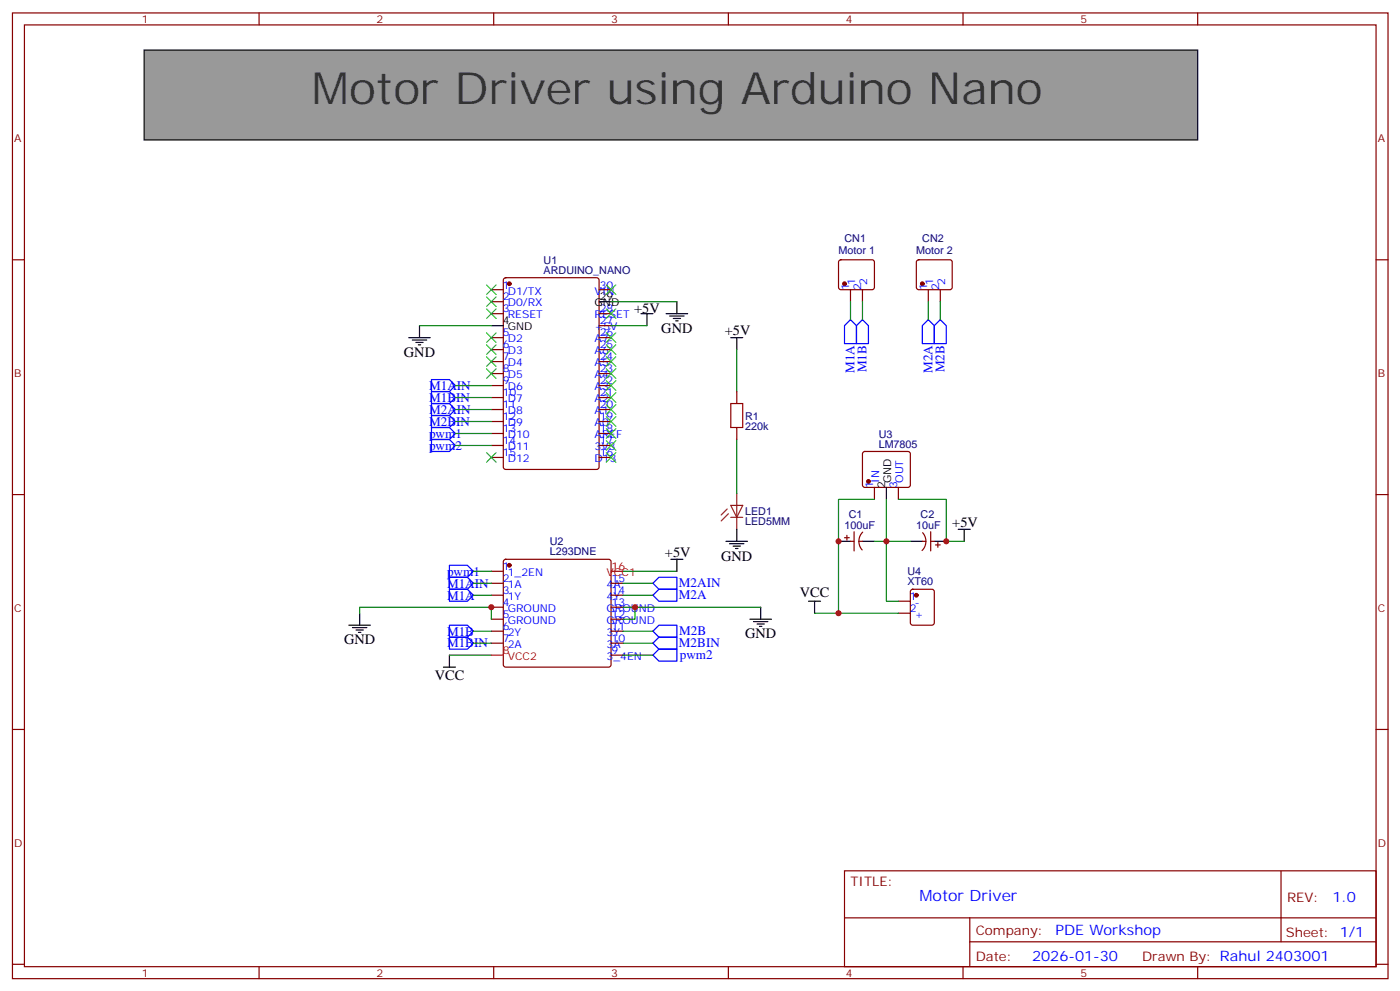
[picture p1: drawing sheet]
<svg xmlns="http://www.w3.org/2000/svg" width="413mm" height="292mm" viewBox="0 0 413 292" stroke-linecap="round" stroke-linejoin="round" font-family="sans-serif">
<g fill="none" stroke="#870000" stroke-width=".35">
<path d="M3.7 3.8h405.3v284.3h-405.3zM7.2 7.3h398.3v277.3h-398.3zM76.3 3.8v3.5M145.5 3.8v3.5M214.6 3.8v3.5M283.8 3.8v3.5M352.9 3.8v3.5M3.7 76.5h3.5M247.3 76.7l.5-.2h9.2l.5 .2 .2 .5v7.4l-.3 .5-.4 .2h-9.2l-.5-.2-.2-.5v-7.4zM270.3 76.7l.4-.2h9.2l.5 .2 .2 .5v7.4l-.2 .5-.5 .2h-9.2l-.5-.2-.2-.5v-7.4zM405.5 76.5h3.5M144.8 85.3h3.5"/>
<path d="M144.8 88.8h3.5M144.8 92.4h3.5M144.8 99.4h3.5M148.5 82l.5-.2h26.8l.7 .4v55.3l-.4 .7h-27.1l-.6-.4-.1-55.3zM176.5 85.3h3.6M176.5 92.4h3.6M176.5 99.4h3.6M176.5 95.9h3.6M250.6 85.3v3.5M254.1 85.3v3.5M273.5 85.3v3.5M277.1 85.3v3.5"/>
<path d="M144.8 102.9h3.5M144.8 106.5h3.5M144.8 110h3.5M144.8 113.5h3.5M144.8 117.1h3.5M176.5 102.9h3.6M176.5 106.5h3.6M176.5 110h3.6M176.5 113.5h3.6M176.5 117.1h3.6M217.1 115.3v3.5M144.8 120.6h3.5"/>
<path d="M144.8 124.1h3.5M144.8 127.6h3.5M144.8 131.2h3.5M144.8 134.7h3.5M176.5 120.6h3.6M176.5 124.1h3.6M176.5 127.6h3.6M176.5 131.2h3.6M176.5 134.7h3.6M217.1 125.9v3.5M254.4 133.1l.4-.2h12.7l.5 .2 .3 .5-.1 9.5-.7 .4-12.9-.1-.5-.6v-9.2zM3.7 145.6h3.5"/>
<path d="M248.8 158.3h1.5M249.6 157.6v1.4M250.6 159.4h1.1M251.7 156.6v5.6M253.1 159.4h1M254.2 156.7a3.8 3.8 0 0 0-.1 5.2M257.7 143.5v3.5M264.7 143.5v3.5M271.8 159.4h1M271.9 156.8a3.8 3.8 0 0 1-.2 5.3M274.2 159.4h1.1M274.2 156.6v5.6"/>
<path d="M276.4 159.7v1.4M405.5 145.6h3.5M144.8 168.2h3.5M144.8 171.7h3.5M144.8 175.3h3.5M144.8 178.8h3.5M148.5 164.9l.5-.2h30.4l.5 .2 .2 .5v30.3l-.3 .5-.4 .2h-30.4l-.5-.2-.2-.5v-30.3zM180.1 171.7h3.5M180.1 175.3h3.5M180.1 178.8h3.5M264.7 177h3.6M268.5 173.7l.5-.2h5.6l.7 .4v9.5l-.5 .6-5.8 .1-.7-.5v-9.4z"/>
<path d="M275.7 160.4h1.4M144.8 182.3h3.5M144.8 185.8h3.5M144.8 189.4h3.5M180.1 182.3h3.5M180.1 185.8h3.5M180.1 189.4h3.5M180.1 192.9h3.5M264.7 180.6h3.6M3.7 214.8h3.5M405.5 214.8h3.5M248.8 256.4h156.7v28.2h-156.7z"/>
<path d="M377.5 256.4v20.9M248.9 270.2h156.5M285.8 277.3h119.6M285.8 270.2v14.2M3.7 283.9h3.5M76.3 284.6v3.5M145.5 284.6v3.5M214.6 284.6v3.5M283.8 284.6v3.5M352.9 284.6v3.5M405.5 283.9h3.5"/>
</g>
<g fill="#870000" stroke="#870000" stroke-width=".35">
<circle cx="150.1" cy="83.5" r=".53"/>
<circle cx="150.1" cy="166.4" r=".53"/>
<circle cx="248.8" cy="83.5" r=".53"/>
<circle cx="271.8" cy="83.5" r=".53"/>
<circle cx="255.9" cy="141.7" r=".53"/>
<circle cx="270" cy="175.3" r=".53"/>
</g>
<g fill="none" stroke="#000" stroke-width=".35">
<path d="M120.4 99.4h6.4M123.6 95.9v3.5M144.8 95.9h3.5M176.5 88.8h3.6M188.9 92.4h3.5M190.6 92.4v3.5M196.3 92.4h6.3M197.3 93.1h4.3M198.4 93.8h2.1M199.1 94.5h.7M199.5 88.8v3.6M215.3 99.4h3.6"/>
<path d="M217.1 99.4v3.5M121.5 100.1h4.2M122.6 100.8h2.1M123.3 101.5h.7M213.9 159.4h6.4M217.1 155.9v3.5M247.1 159.4h3.5M254.1 159.4h3.6M261.2 143.5v3.5M268.3 159.4h3.5M275.3 159.4h3.5M282.4 155.9h3.5"/>
<path d="M284.1 155.9v3.5M197.7 164.7h3.5M199.5 164.7v3.5M215 160.1h4.2M216 160.8h2.2M216.7 161.5h.8M224.2 178.8v3.5M238.3 177h3.5M240 177v3.6M102.8 184.1h6.3M103.9 184.8h4.2M104.9 185.5h2.1"/>
<path d="M105.6 186.2h.7M106 180.6v3.5M130.7 196.4h3.5M132.4 192.9v3.5M221 182.3h6.3M222 183h4.3M223.1 183.7h2.1M223.8 184.4h.7"/>
</g>
<path d="M180.1 168.2h3.5M144.8 192.9h3.5" fill="none" stroke="#f00" stroke-width=".35"/>
<path d="M214.3 149.9l-1.8 1.7M214.6 151.3l-2.1 2.1M215.3 148.8h3.6l-1.8 3.5zM215.3 152.3h3.6M217.1 145.3v10.6" fill="none" stroke="#8c2424" stroke-width=".35"/>
<g fill="none" stroke="#008700" stroke-width=".35">
<path d="M123.6 95.9h21.2M180.1 95.9h10.5M180.1 88.8h19.4M250.6 88.8v5.3M254.1 88.8v5.3M273.5 88.8v5.3M277.1 88.8v5.3M134.2 113.5h10.6M134.2 117.1h10.6M217.1 102.9v12.4M134.2 120.6h10.6M134.2 124.1h10.6"/>
<path d="M134.2 127.6h10.6M134.2 131.2h10.6M217.1 129.4v15.9M257.7 147h-10.6v33.6h17.6M257.7 159.4h10.6M261.2 147v30h3.5M264.7 147h14.1v12.4h5.3M139.5 168.2h5.3M139.5 171.7h5.3M139.5 175.3h5.3M183.6 168.2h15.9M183.6 178.8h40.6"/>
<path d="M183.6 171.7h8.8M183.6 175.3h8.8M187.1 178.8v3.5h-3.5M106 180.6v-1.8h38.8v3.5M132.4 192.9h12.4M139.5 185.8h5.3M139.5 189.4h5.3M183.6 185.8h8.8M183.6 189.4h8.8M183.6 192.9h8.8M240 180.6h7.1"/>
</g>
<g fill="none" stroke="#00f" stroke-width=".35">
<path d="M250.6 94.1l1.8 1.8v5.3h-3.6v-5.3zM254.1 94.1l1.8 1.8v5.3h-3.5v-5.3zM273.5 94.1l1.8 1.8v5.3h-3.5v-5.3zM277.1 94.1l1.7 1.8v5.3h-3.5v-5.3zM127.1 111.8h5.3l1.8 1.7-1.8 1.8h-5.3zM127.1 115.3h5.3l1.8 1.8-1.8 1.7h-5.3zM127.1 118.8h5.3l1.8 1.8-1.8 1.7h-5.3zM127.1 122.3h5.3l1.8 1.8-1.8 1.8h-5.3zM127.1 125.9h5.3l1.8 1.7-1.8 1.8h-5.3zM127.1 129.4h5.3l1.8 1.8-1.8 1.7h-5.3zM132.4 166.4h5.3l1.8 1.8-1.8 1.8h-5.3zM132.4 170h5.3l1.8 1.7-1.8 1.8h-5.3z"/>
<path d="M132.4 173.5h5.3l1.8 1.8-1.8 1.7h-5.3zM192.4 171.7l1.8-1.7h5.3v3.5h-5.3zM194.2 173.5h5.3v3.5h-5.3l-1.8-1.7zM132.4 184.1h5.3l1.8 1.7-1.8 1.8h-5.3zM132.4 187.6h5.3l1.8 1.8-1.8 1.7h-5.3zM192.4 185.8l1.8-1.7h5.3v3.5h-5.3zM192.4 189.4l1.8-1.8h5.3v3.5h-5.3zM192.4 192.9l1.8-1.8h5.3v3.6h-5.3z"/>
</g>
<g fill="none" stroke="#3c3" stroke-width=".35">
<path d="M143.4 98l2.8 2.8M143.4 90.9l2.8 2.9M143.4 87.4l2.8 2.8M143.4 83.9l2.8 2.8M146.2 98l-2.8 2.8M146.2 90.9l-2.8 2.9M146.2 87.4l-2.8 2.8M146.2 83.9l-2.8 2.8M178.6 83.9l2.9 2.8M178.6 90.9l2.9 2.9M178.6 98l2.9 2.8M181.5 98l-2.9 2.8"/>
<path d="M181.5 83.9l-2.9 2.8M181.5 90.9l-2.9 2.9M143.4 108.6l2.8 2.8M143.4 105.1l2.8 2.8M143.4 101.5l2.8 2.9M146.2 108.6l-2.8 2.8M146.2 105.1l-2.8 2.8M146.2 101.5l-2.8 2.9M178.6 101.5l2.9 2.9M178.6 105.1l2.9 2.8M178.6 108.6l2.9 2.8M178.6 112.1l2.9 2.8"/>
<path d="M178.6 115.6l2.9 2.9M178.6 119.2l2.9 2.8M181.5 101.5l-2.9 2.9M181.5 105.1l-2.9 2.8M181.5 108.6l-2.9 2.8M181.5 112.1l-2.9 2.8M181.5 115.6l-2.9 2.9M181.5 119.2l-2.9 2.8M143.4 133.3l2.8 2.8M146.2 133.3l-2.8 2.8M178.6 122.7l2.9 2.8M178.6 126.2l2.9 2.8"/>
<path d="M178.6 129.8l2.9 2.8M178.6 133.3l2.9 2.8M181.5 122.7l-2.9 2.8M181.5 126.2l-2.9 2.8M181.5 129.8l-2.9 2.8M181.5 133.3l-2.9 2.8"/>
</g>
<path d="M215.3 118.8h3.6v7.1h-3.6z" fill="none" stroke="#a10000" stroke-width=".35"/>
<path d="M42.5 14.7h310.4v26.5h-310.4z" fill="#999" stroke="#000" stroke-width=".35"/>
<g fill="#c00">
<circle cx="261.2" cy="159.4" r=".88"/>
<circle cx="144.8" cy="178.8" r=".88"/>
<circle cx="187.1" cy="178.8" r=".88"/>
<circle cx="278.8" cy="159.4" r=".88"/>
<circle cx="247.1" cy="159.4" r=".88"/>
<circle cx="247.1" cy="180.6" r=".88"/>
</g>
<text font-size="13.1" fill="#333" x="91.9" y="30.6">Motor Driver using Arduino Nano</text>
<text font-size="4.6" fill="#00f" x="270.9" y="265.4">Motor Driver</text>
<g font-size="4.2">
<text x="186.9" y="92">+5V</text>
<text x="194.9" y="98">GND</text>
<text x="213.6" y="98.7">+5V</text>
<text x="119" y="105.1">GND</text>
<text x="280.6" y="155.2">+5V</text>
<text x="195.9" y="164">+5V</text>
<text x="212.5" y="165">GND</text>
<text x="235.7" y="175.9">VCC</text>
<text x="101.4" y="189.7">GND</text>
<text x="219.6" y="188">GND</text>
<text x="128.2" y="200.3">VCC</text>
</g>
<g font-size="4.2" fill="#00f">
<text x="392.6" y="265.7">1.0</text>
<text x="311" y="275.2">PDE Workshop</text>
<text x="304.1" y="283">2026-01-30</text>
</g>
<g font-size="3.9" fill="#00f">
<text x="251.8" y="109.8" transform="rotate(-90 251.8 109.8)">M1A</text>
<text x="255.4" y="109.6" transform="rotate(-90 255.4 109.6)">M1B</text>
<text x="274.8" y="109.8" transform="rotate(-90 274.8 109.8)">M2A</text>
<text x="278.3" y="109.6" transform="rotate(-90 278.3 109.6)">M2B</text>
<text x="126.4" y="114.8">M1AIN</text>
<text x="126.4" y="118.3">M1BIN</text>
<text x="126.4" y="121.8">M2AIN</text>
<text x="126.4" y="125.4">M2BIN</text>
<text x="126.4" y="128.9">pwm1</text>
<text x="126.4" y="132.4">pwm2</text>
<text x="131.7" y="169.5">pwm1</text>
<text x="131.7" y="173">M1AIN</text>
<text x="200.1" y="172.9">M2AIN</text>
<text x="131.7" y="176.5">M1A</text>
<text x="200.1" y="176.5">M2A</text>
<text x="131.7" y="187.1">M1B</text>
<text x="131.7" y="190.6">M1BIN</text>
<text x="200.1" y="190.6">M2BIN</text>
<text x="200.2" y="187">M2B</text>
<text x="200.3" y="194.1">pwm2</text>
</g>
<g font-size="3.9" fill="#800">
<text x="250.6" y="261">TITLE:</text>
<text x="379.2" y="265.7">REV:</text>
<text x="287.5" y="275.2">Company:</text>
<text x="378.9" y="275.8">Sheet: 1/1</text>
<text x="287.5" y="282.9">Date:</text>
<text x="336.6" y="282.9">Drawn By: Rahul 2403001</text>
</g>
<g font-size="3.2" fill="#800">
<text x="41.8" y="6.8">1</text>
<text x="110.9" y="6.8">2</text>
<text x="180.1" y="6.8">3</text>
<text x="249.2" y="6.8">4</text>
<text x="318.3" y="6.8">5</text>
<text x="4.2" y="41.9">A</text>
<text x="406" y="41.9">A</text>
<text x="4.2" y="111.1">B</text>
<text x="406" y="111.1">B</text>
<text x="4.2" y="180.2">C</text>
<text x="406" y="180.2">C</text>
<text x="4.2" y="249.3">D</text>
<text x="406" y="249.3">D</text>
<text x="41.8" y="287.6">1</text>
<text x="110.9" y="287.6">2</text>
<text x="180.1" y="287.6">3</text>
<text x="249.2" y="287.6">4</text>
<text x="318.3" y="287.6">5</text>
</g>
<g font-size="3.2" fill="#000080">
<text x="248.8" y="71.2">CN1</text>
<text x="271.8" y="71.2">CN2</text>
<text x="160.2" y="77.6">U1</text>
<text x="247.1" y="74.7">Motor 1</text>
<text x="270" y="74.7">Motor 2</text>
<text x="160.2" y="80.6">ARDUINO_NANO</text>
<text x="219.6" y="123.5">R1</text>
<text x="219.6" y="126.6">220k</text>
<text x="258.9" y="131.9">LM7805</text>
<text x="258.9" y="128.9">U3</text>
<text x="219.6" y="154.7">LED5MM</text>
<text x="219.6" y="151.7">LED1</text>
<text x="248.8" y="155.9">100uF</text>
<text x="250.1" y="152.5">C1</text>
<text x="270" y="155.9">10uF</text>
<text x="271.3" y="152.5">C2</text>
<text x="162" y="160.5">U2</text>
<text x="162" y="163.5">L293DNE</text>
<text x="267.4" y="172.4">XT60</text>
<text x="267.4" y="169.3">U4</text>
</g>
<g font-size="3.2" fill="#00f">
<text x="252" y="84" transform="rotate(-90 252 84)">1</text>
<text x="255.6" y="84" transform="rotate(-90 255.6 84)">2</text>
<text x="275" y="84" transform="rotate(-90 275 84)">1</text>
<text x="278.5" y="84" transform="rotate(-90 278.5 84)">2</text>
<text x="148.1" y="84.9">1</text>
<text x="148.1" y="88.5">2</text>
<text x="149.6" y="86.7">D1/TX</text>
<text x="175.2" y="86.7">VIN</text>
<text x="176.7" y="84.9">30</text>
<text x="250.3" y="85.5" transform="rotate(-90 250.3 85.5)">1</text>
<text x="253.8" y="85.5" transform="rotate(-90 253.8 85.5)">2</text>
<text x="273.2" y="85.5" transform="rotate(-90 273.2 85.5)">1</text>
<text x="276.7" y="85.5" transform="rotate(-90 276.7 85.5)">2</text>
<text x="148.1" y="92">3</text>
<text x="149.6" y="90.2">D0/RX</text>
<text x="149.6" y="93.8">RESET</text>
<text x="175.2" y="93.8">RESET</text>
<text x="176.7" y="95.5">27</text>
<text x="176.7" y="92">28</text>
<text x="148.1" y="99.1">5</text>
<text x="149.6" y="100.8">D2</text>
<text x="175.2" y="100.8">A7</text>
<text x="175.2" y="97.3">+5V</text>
<text x="176.7" y="99.1">26</text>
<text x="148.1" y="102.6">6</text>
<text x="148.1" y="106.1">7</text>
<text x="149.6" y="104.4">D3</text>
<text x="149.6" y="107.9">D4</text>
<text x="175.2" y="107.9">A5</text>
<text x="175.2" y="104.4">A6</text>
<text x="176.7" y="106.1">24</text>
<text x="176.7" y="102.6">25</text>
<text x="148.1" y="109.6">8</text>
<text x="148.1" y="113.2">9</text>
<text x="149.6" y="111.4">D5</text>
<text x="175.2" y="111.4">A4</text>
<text x="176.7" y="113.2">22</text>
<text x="176.7" y="109.6">23</text>
<text x="148.1" y="116.7">10</text>
<text x="149.6" y="114.9">D6</text>
<text x="149.6" y="118.5">D7</text>
<text x="175.2" y="118.5">A2</text>
<text x="175.2" y="114.9">A3</text>
<text x="176.7" y="116.7">21</text>
<text x="148.1" y="120.2">11</text>
<text x="148.1" y="123.8">12</text>
<text x="149.6" y="122">D8</text>
<text x="149.6" y="125.5">D9</text>
<text x="175.2" y="125.5">A0</text>
<text x="175.2" y="122">A1</text>
<text x="176.7" y="123.8">19</text>
<text x="176.7" y="120.2">20</text>
<text x="148.1" y="127.3">13</text>
<text x="148.1" y="130.8">14</text>
<text x="149.6" y="129">D10</text>
<text x="175.2" y="129">AREF</text>
<text x="176.7" y="130.8">17</text>
<text x="176.7" y="127.3">18</text>
<text x="148.1" y="134.3">15</text>
<text x="149.6" y="132.6">D11</text>
<text x="149.6" y="136.1">D12</text>
<text x="175.2" y="136.1">D13</text>
<text x="175.2" y="132.6">3V3</text>
<text x="176.7" y="134.3">16</text>
<text x="257.3" y="143.7" transform="rotate(-90 257.3 143.7)">1</text>
<text x="259.1" y="142.2" transform="rotate(-90 259.1 142.2)">IN</text>
<text x="264.4" y="143.7" transform="rotate(-90 264.4 143.7)">3</text>
<text x="266.1" y="142.2" transform="rotate(-90 266.1 142.2)">OUT</text>
<text x="148.1" y="167.9">1</text>
<text x="148.1" y="171.4">2</text>
<text x="149.6" y="169.6">1_2EN</text>
<text x="149.6" y="173.1">1A</text>
<text x="178.8" y="173.1">4A</text>
<text x="180.2" y="171.4">15</text>
<text x="148.1" y="174.9">3</text>
<text x="148.1" y="178.4">4</text>
<text x="149.6" y="176.7">1Y</text>
<text x="178.8" y="176.7">4Y</text>
<text x="180.2" y="178.4">13</text>
<text x="180.2" y="174.9">14</text>
<text x="268.1" y="176.7">1</text>
<text x="269.6" y="178.4">-</text>
<text x="148.1" y="182">5</text>
<text x="148.1" y="185.5">6</text>
<text x="149.6" y="180.2">GROUND</text>
<text x="149.6" y="183.7">GROUND</text>
<text x="178.8" y="183.7">GROUND</text>
<text x="178.8" y="180.2">GROUND</text>
<text x="180.2" y="185.5">11</text>
<text x="180.2" y="182">12</text>
<text x="268.1" y="180.2">2</text>
<text x="269.6" y="182">+</text>
<text x="148.1" y="189">7</text>
<text x="149.6" y="187.3">2Y</text>
<text x="149.6" y="190.8">2A</text>
<text x="178.8" y="190.8">3A</text>
<text x="178.8" y="187.3">3Y</text>
<text x="180.2" y="189">10</text>
<text x="178.8" y="194.3">3_4EN</text>
<text x="180.2" y="192.5">9</text>
</g>
<g font-size="3.2">
<text x="176.7" y="88.5">29</text>
<text x="148.1" y="95.5">4</text>
<text x="175.2" y="90.2">GND</text>
<text x="149.6" y="97.3">GND</text>
<text x="260.8" y="143.7" transform="rotate(-90 260.8 143.7)">2</text>
<text x="262.6" y="142.2" transform="rotate(-90 262.6 142.2)">GND</text>
</g>
<g font-size="3.2" fill="#f00">
<text x="180.2" y="167.9">16</text>
<text x="178.8" y="169.6">VCC1</text>
<text x="148.1" y="192.5">8</text>
<text x="149.6" y="194.3">VCC2</text>
</g>
</svg>
